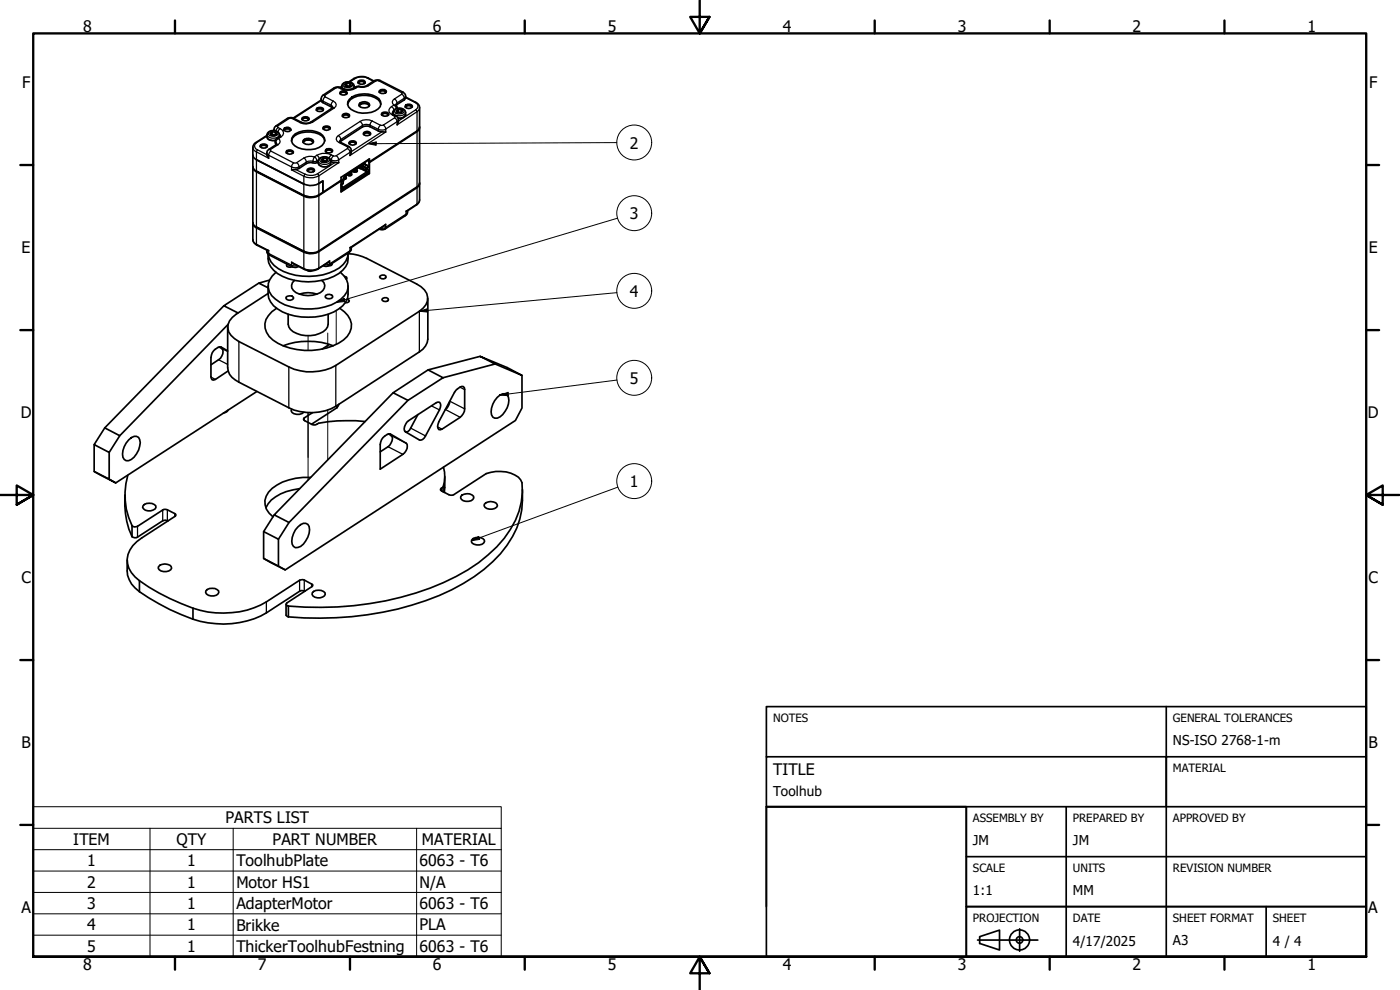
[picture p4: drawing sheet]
<svg xmlns="http://www.w3.org/2000/svg" width="420mm" height="297mm" viewBox="0 0 420 297" stroke-linecap="round" stroke-linejoin="round" font-family="sans-serif">
<!-- layer: Tweak Trail (ISO) -->
<path d="M98.4 99.9v4.4M100.9 93.2v10.2M92.5 100.7v4.4M92.5 123.8v20.2M98.4 123v15" fill="none" stroke="#000" stroke-width=".3"/>
<!-- layer: Visible (ISO) -->
<g fill="none" stroke="#000" stroke-width=".51">
<path d="M81.7 39.5l1 .2M85.2 39a1.48 1.48 0 0 1 2.1 0M85.3 39.1a1.25 1.25 0 0 1 1.9 0M85.4 38.4a1.12 1.12 0 0 1 1.8 .7 1.32 1.32 0 0 1-2-.3zM90.6 35.8a1.39 1.39 0 0 1 2.1 0M90.7 35.4a1.38 1.38 0 0 1 2.1 .3 1.36 1.36 0 0 1-2.2 0zM90.7 35.9a1.16 1.16 0 0 1 1.9 0M94.9 33a1.39 1.39 0 0 1 2.1 0M95 33.1a1.16 1.16 0 0 1 2 0M95.2 32.4a1.41 1.41 0 0 1 1.9 .4 1.18 1.18 0 0 1-1.1 .7 1.18 1.18 0 0 1-1.1-.7zM96.4 30l-8.4 5.4M97 38.6a1.39 1.39 0 0 1 2.1 0"/>
<path d="M97 38.7a1.16 1.16 0 0 1 2 0M97.2 38a1.47 1.47 0 0 1 1.9 .3 1.19 1.19 0 0 1-1.1 .8 1.19 1.19 0 0 1-1.1-.8zM99.9 32.2l-6.7 4.5a3.2 3.2 0 0 1-2.6 .1l-3-1.5-.9 .1-3.8 2.4a1.37 1.37 0 0 0-.7 1.4M102 28.1a1.39 1.39 0 0 1 2.1 0M102.1 27.6a1.29 1.29 0 0 1 2.1 .4 1.42 1.42 0 0 1-2.2 0zM102.1 28.1a1.25 1.25 0 0 1 2 0M102.6 26.4a1.88 1.88 0 0 1 1-1.8 1.88 1.88 0 0 1 2.1 .3l.4 .4 .2 1.1M102.6 26l-.4 .2M102.7 34.8a1.39 1.39 0 0 1 2.1 0M102.8 34.4a1.29 1.29 0 0 1 2.1 .4 1.32 1.32 0 0 1-2.2-.1zM102.8 34.9a1.25 1.25 0 0 1 2 0M104.1 25.8v-.9l-.7 .5 .4 .5 .9 .1 .7-.4-.3-.5v.7"/>
<path d="M104.1 24.9l1 .2M104.3 31.3a5 5 0 0 1 5.7-2.7 5.5 5.5 0 0 1 4 1.9l.3 .8M104.8 29.8a7.1 7.1 0 0 1 8.9-.2 2.19 2.19 0 0 1-1.1 3.7 7.1 7.1 0 0 1-8-1.2l-.3-.7 .1-.9zM105 25.8l-1.2 .1M107.4 24.8a1.48 1.48 0 0 1 2.2 0M107.5 24.4a1.38 1.38 0 0 1 2.1 .4 1.34 1.34 0 0 1-2.2 0zM107.5 24.9a1.21 1.21 0 0 1 2 0M107.7 25.9h-.6a4.5 4.5 0 0 1-5.4 .2l-1.4 .2-3.3 2.3a1.41 1.41 0 0 0-.1 2.2l2.9 1.6M107.8 25.9a2.93 2.93 0 0 0 2.2-.2l2.3-1.5 1.4-.2 7.3 3.7a1.48 1.48 0 0 1 .3 2.3l-2.4 1.6M107.8 31.2a1.93 1.93 0 0 1 3.1 .3 1.97 1.97 0 0 1-3.1 .2zM107.8 31.7a2.08 2.08 0 0 1 3.1 0M107.8 31.8a1.84 1.84 0 0 1 3 0"/>
<path d="M109.2 39.8a1.29 1.29 0 0 1 2.1 .4 1.42 1.42 0 0 1-2.3 0zM112.2 24.3l-1.7-.9a4.7 4.7 0 0 0-4.3 .1l-1.5 1.1M113.8 27.6a1.39 1.39 0 0 1 2.1 0M113.9 27.2a1.32 1.32 0 0 1 2.1 .3 1.36 1.36 0 0 1-2.2 0zM113.9 27.7a1.16 1.16 0 0 1 1.9 0M114.5 34.4a1.45 1.45 0 0 1 2.1 0M114.6 34a1.38 1.38 0 0 1 2 .3 1.34 1.34 0 0 1-2.1 0zM114.6 34.5a1.21 1.21 0 0 1 2 0M115.8 39.6h-.5a6.5 6.5 0 0 1-4.2-1.6l-1.2-.2-1.1 .3-6.8 4.5M117.7 34l.2 .3a1.94 1.94 0 0 1 1.3 3.2M117.9 34.3a1.79 1.79 0 0 1 2.6-1.8 1.58 1.58 0 0 1 1.2 2 1.58 1.58 0 0 1-2.2 1M117.9 34l-.1 .1"/>
<path d="M118.7 31.5l.2 .1M118.8 31.6l.4 .9M119.5 33.6v-.8l-.6 .5 .3 .5 .9 .1 .7-.4-.3-.6v.8M119.5 32.8l1 .1M120.4 33.7l-.9-.1-.2 .2M121.6 32.1a1.45 1.45 0 0 1 2.2 0M121.7 32.2a1.16 1.16 0 0 1 1.9 0M121.7 29.1l3.1 1.6a1.75 1.75 0 0 1 1.1 1.6v5.7l-.3 .9-14.9 9.7M121.9 31.5a1.41 1.41 0 0 1 1.9 .3 1.15 1.15 0 0 1-1.1 .8 1.15 1.15 0 0 1-1.1-.8zM125.9 38.3v16.5l-.3 .9-29.9 19.6a4.9 4.9 0 0 1-4.5 .1M125.9 38.1l-.3 1-.4 .4-14.3 9.3M75.9 46.5l.4 1 .7 .4 14.2 7.3a5.4 5.4 0 0 0 5.7-.9v3.4"/>
<path d="M77.1 51.4l14.1 7.3M78.1 44a1.39 1.39 0 0 1 2.1 0M78.2 44.1a1.25 1.25 0 0 1 1.9 0M78.3 43.4a1.52 1.52 0 0 1 2 .3 1.23 1.23 0 0 1-1.1 .7 1.23 1.23 0 0 1-1.2-.7zM80.1 40.6l-3.7 2.4-.5 .8 .1 6.7 .3 .5 .7 .4 14.2 7.3M81.7 40.4v-.9l-.7 .5 .3 .5 1 .1 .7-.4-.3-.5v.7M82.5 40.4l-1.1 .1M83.1 43.2l-2.4 1.6a1.73 1.73 0 0 0-.1 2.7M83.1 41.5l-.5 .9 .3 1M83.9 41a1.88 1.88 0 0 0-1.1-1.8 1.88 1.88 0 0 0-2 .3 1.48 1.48 0 0 0-.6 1.8 1.48 1.48 0 0 0 1.6 .9l.8-.1M83.9 40.7l.1 .2M84.1 40.8l-1 .7"/>
<path d="M85.9 45.8a1.29 1.29 0 0 1 2.1 0M86 45.9a1.16 1.16 0 0 1 1.9 0M86.1 45.2a1.44 1.44 0 0 1 2 .4 1.21 1.21 0 0 1-1.2 .7 1.21 1.21 0 0 1-1-.8zM87.5 42.3a3.4 3.4 0 0 1 3-2.5 6.7 6.7 0 0 1 6.7 1.7l.3 .8M88 40.8a7.1 7.1 0 0 1 8.8-.2 2.14 2.14 0 0 1-1 3.6 7.4 7.4 0 0 1-8-1.1l-.3-.8 .1-.8zM90.9 42.2a1.94 1.94 0 0 1 3.2 .3 1.98 1.98 0 0 1-3.2 .2zM90.9 42.7a2.08 2.08 0 0 1 3.1 0M91 42.8a1.84 1.84 0 0 1 3 0M91.2 58.7l2.5 .4M92.2 51.2a1.48 1.48 0 0 1 2.2 0M92.3 50.8a1.29 1.29 0 0 1 2.1 .4 1.12 1.12 0 0 1-1.2 .5 1.12 1.12 0 0 1-.9-.9zM92.3 51.3a1.34 1.34 0 0 1 2 0"/>
<path d="M95.5 48.5a1.89 1.89 0 0 1-2.3 .3l-1.3 .3a5.5 5.5 0 0 1-3.8 1.8l-.6 .1M95.7 47.7a2.45 2.45 0 0 1 3.4 0 1.55 1.55 0 0 1 0 1.8 1.55 1.55 0 0 1-1.7 .6 1.55 1.55 0 0 1-1.7-.6 1.55 1.55 0 0 1 0-1.8zM96.9 57.7a5.4 5.4 0 0 1-5.7 1M97.1 48.2v-.8l-.6 .5 .3 .5 .9 .1 .7-.4-.4-.6v.8M97.1 47.4l.9 .1M97.7 45.4a1.39 1.39 0 0 1 2.1 0M97.7 45.5a1.16 1.16 0 0 1 2 0M97.9 44.8a1.41 1.41 0 0 1 1.9 .3 1.14 1.14 0 0 1-1.1 .8 1.14 1.14 0 0 1-1-.8zM98 48.3l-.9-.1-.3 .2M99.3 48.4l.6 .3 1.8 .1M101.9 42.5l2.8 1.5a1.88 1.88 0 0 1 .3 2.7M102.4 54.3l-6.7 4.4a5.1 5.1 0 0 1-4.5 .2l-14.2-7.4-.7-.4-.4-.9 .1 17.1 1 .8 14.2 7.3"/>
<path d="M102.4 56.4l.2 .3 .4-.3M102.4 54.4l.2 .1v.9M102.4 57.2l.2 .1M102.7 55.9l-.3 .2M103.4 52.6l-.8 1.9M103.7 53.1l-.7 1.4v.5l-.6 .5 .6-.5M103.7 53.1l.2 .5-.5 .1M104.5 52.4l.3 .4M104.8 43a1.39 1.39 0 0 1 2.1 0M104.8 43.2a1.16 1.16 0 0 1 2 0M105 42.5a1.41 1.41 0 0 1 1.9 .3 1.19 1.19 0 0 1-1.1 .7 1.19 1.19 0 0 1-1.1-.7zM105.1 52l-.3 .8-.5-.3"/>
<path d="M105.2 51.9l.3 .2v.4l-.3 .2-.3-.1M106.1 51.3l.3 .4-.4-.3M106.8 50.9l-.4 .8M106.9 50.8l.2 .2 .1 .4-.4 .2-.2-.1M107.8 50.2l.3 .4-.5-.3M108.5 49.8l-.4 .7 2 1 .2 .4-.3-.8-1.2-.6M108.5 49.8l.3 .1v.4l-.3 .2-.3-.1M108.8 49.6l.8 .4v.3l.4 .2 .3-.2v-.6M108.8 50l1.6 .8-.4 .3M109.1 40.2a1.39 1.39 0 0 1 2.1 0M109.2 40.4a1.16 1.16 0 0 1 1.9 0M109.3 49.2l1 .5-.9-.5"/>
<path d="M109.5 49.3v-.2l-5.8 3.8v.2M110.1 51.5l-7.2 4.7M110.3 51.9l-7.3 4.7-.3-.7-.3-.2M110.3 50.3l.4-.3-.7 .5M110.4 50.8l.3 .6-.4 .3M110.6 47.9h.1M110.7 52l.2 .1-8.5 5.5-.2-3.4M110.7 48.5l.2-.8-8.5 5.5v.9l-5.5 3.6M110.7 48.7l.2 3.4M110.7 51.4v.5l-8.1 5.4v-.6M110.7 50v-2.1l-7.2 4.7M125.9 55l-.3 .9-.4 .4-29.5 19.2a5.1 5.1 0 0 1-4.5 .2l-14.2-7.3-1.1-1v-.5"/>
<path d="M125.9 55v5.4l-.9 1.1-3.1 1.9M75.9 67v4.9a1.95 1.95 0 0 0 1.1 1.6l3.6 1.7M77.1 68.2l14.1 7.2M80.1 75a1.28 1.28 0 0 0 .7 1.5l6.9 3.6a1.92 1.92 0 0 0 1.9-.2M86.2 79.2l-.2 .4a1.13 1.13 0 0 0 1.7 .4M91.2 75.4l2.2 .5M98.9 78.3l-3.3 2.3a4.5 4.5 0 0 1-4.3 .2l-3.8-2.1M99.7 79l-.3 .6-.9 .1M104.5 76a6.2 6.2 0 0 1-4.3 6.9 18.5 18.5 0 0 1-16.9-.8 5.9 5.9 0 0 1-2.8-5.9M104.5 75.9a5.9 5.9 0 0 1-4.1 5.3 18.8 18.8 0 0 1-16.8-.6 5.7 5.7 0 0 1-3.1-4.3M104.5 76.1a14.3 14.3 0 0 1 5.5 1.4l15 7.7a4.9 4.9 0 0 1 3.3 5.1l-.5 1.1-1.9 2-25.1 16.3a15.6 15.6 0 0 1-14.1 .4l-15-7.6a5.1 5.1 0 0 1-3.2-5.2l.4-1 2-2 9.6-6.2M105.4 74.2a1.24 1.24 0 0 1-.6 1.5l-6.1 3.9a1.69 1.69 0 0 1-1.7 .1"/>
<path d="M115.8 67.3l-10.5 7h-.3M122.3 63.2a1.4 1.4 0 0 1-.6 1.5l-6.1 4-.9 .2-.9-.1M67.2 91.7l-35.8 36.7 4.5 2.3 32.6-33.4M77.7 84.9l-10.5 6.8 4.2 2.2M80.5 85.8a6.8 6.8 0 0 0 4.3 7.8 18.8 18.8 0 0 0 16.9-.9 6.2 6.2 0 0 0 2.8-6.9M80.8 84.1l-3.1 .8 2.8 1.4M82.8 81.7a5 5 0 0 0-2 5.9 11.2 11.2 0 0 0 8.5 4.9 17.4 17.4 0 0 0 13.1-2.8 4.7 4.7 0 0 0-.2-8M83 92.5a6.3 6.3 0 0 0-3.4 6 6.7 6.7 0 0 0 3.8 4.5 19.6 19.6 0 0 0 19.7-1 5.1 5.1 0 0 0 .2-8.5l-1.3-1M86 89a1.73 1.73 0 0 1 2.1 .2v.4a1.39 1.39 0 0 1-2.3-.2zM86.5 94.3v3a3.4 3.4 0 0 0 2.6 2.8 8.6 8.6 0 0 0 8.7-1.2l.5-.8 .2-.8v-3M88.4 84.1a2.1 2.1 0 0 0 .4 3.7 7.5 7.5 0 0 0 8.1-.6 1.98 1.98 0 0 0-.3-3.1M89.9 88.3a8 8 0 0 1 5.2 0"/>
<path d="M92.1 81.1l1.1 .3 .5-.2M97.7 88.6a1.53 1.53 0 0 1 2.1 .2v.4a1.42 1.42 0 0 1-2.2-.2zM103.4 82.9l.5 .2 .2 .4-.2 .3M104.2 89.8l.6 .5-.2 .3-1 .3M114.2 82.7l1.1-.2 .5 .3 .1 .4a1.12 1.12 0 0 1-2-.2zM114.9 89.5l1.1-.2 .5 .3 .1 .4a1.12 1.12 0 0 1-2-.2zM128.4 89.5v12.3a5 5 0 0 1-2.5 3.8l-25.1 16.3a15.6 15.6 0 0 1-14.1 .5l-15-7.7a5.3 5.3 0 0 1-3.4-4.4v-12.1M65.8 104.1l.7 .5a2.4 2.4 0 0 1-.9 3.3l-2.3 1.6M68.3 105.3l-1.9-1.2a3.3 3.3 0 0 0-3.1 3.2v5.7l.4 1 .9-.2 3.9-2.5M77.1 117.5l-42.4 27.4M85 103.7a21.9 21.9 0 0 1 15 0M98.8 103.4l-2.2 1.4"/>
<path d="M118 117.8l10.5-6.8 4.5 2.3-10.6 6.8zM118 117.8l-35.7 36.7 4.4 2.3-3.1 5M136.8 117.1a2.53 2.53 0 0 1 2.3-1.1l.3 .9v5.8a3.5 3.5 0 0 1-1.3 2.5l-5.4 3.6-1 .1a1.95 1.95 0 0 1 0-2.4zM144.1 106.9l-15.6 4.1M148.6 109.2l8.1 3.4-4.5-2.3-8.1-3.4 4.5 2.3-15.6 4.1M149.2 119.2a2.03 2.03 0 0 1 3-.7 5 5 0 0 1-1.3 5.9 2.12 2.12 0 0 1-3 .7 5.1 5.1 0 0 1 1.3-5.9zM156.7 112.6v9.8l-2 3.8-69.1 44.8-6.5-3.4M28.3 133.4v8.1l4.5 2.2v-8M31.4 128.4l-3.1 5 4.5 2.3 3.1-5M38.6 132a2.12 2.12 0 0 1 3-.8 3.7 3.7 0 0 1 0 3.9 5.3 5.3 0 0 1-3 3.1h-.8a2.33 2.33 0 0 1-.9-3l.9-2.2zM68.5 123l-.3 .4-1.1 .5M87.5 122.8l-.1 .4a2.52 2.52 0 0 0 3.8 .5"/>
<path d="M93.8 123.8l-2.7 1.9v.3l.3 .2 2.3 1.2a1.79 1.79 0 0 0 1.9-.4 47 47 0 0 1 13.9-.5M101.1 121.7v.7M101.1 122.4l-7.6 4.9M101.7 121.3l-.6 1.1M114.9 131.3a2.53 2.53 0 0 1 2.3-1.1l4.7 2.8a2.4 2.4 0 0 1-1 3.3l-6.8 4.5v-7.5l.4-1.4zM116.6 130.2l.7 .5a2.44 2.44 0 0 1-.8 3.3l-2.4 1.6M121.5 129.4l.6 .3M122.1 126.7l8.8-5.9 1-.1a1.84 1.84 0 0 1 0 2.3l-4.2 7.8a1.62 1.62 0 0 1-1.8 1.2l-4.2-2.4a1.64 1.64 0 0 1 0-2.3zM122.4 120.1l-35.7 36.7M125.4 124.4l-2.5 4.7-1 .6M135 120.4a3.8 3.8 0 0 1-1.3 2.5M28.3 141.5l6.4 3.4-1.9-1.2"/>
<path d="M37.5 148.5a26.4 26.4 0 0 0 2.1 12.5M38.4 142.6a21.3 21.3 0 0 0 1.2 15.1M39.6 157.7a1.33 1.33 0 0 0 1.7 .2l7.9-5.1 1 .2 2.6 1.4-.3 .5-10 6.5a7.5 7.5 0 0 0-3.8 9.1l.7 1.3 2.4 2.4M39.6 157.7v3.3M43.3 151.4a2.95 2.95 0 0 1 3.4 .4l.1 .5a2.43 2.43 0 0 1-4 0zM50.4 156.3a1.5 1.5 0 0 0-1.6 0l-7.5 4.8a1.45 1.45 0 0 1-1.7-.1M79.1 159.5v8.1l6.5 3.4M82.3 154.5l-3.2 5 4.5 2.3v8M89.4 158.1a1.9 1.9 0 0 1 3.4-.1 5.9 5.9 0 0 1-3.4 6.3h-.8a2.33 2.33 0 0 1-.9-3l.9-2.3zM89.9 146.6a13.4 13.4 0 0 0-9.4 4.6l-.7 1.1M93.2 143.2a17.4 17.4 0 0 0-11.5 3.3 5.1 5.1 0 0 0 .2 8.6M133 146.2l-.5 .3-.3 .6 2.5 1.3 1.1 .2 10.1-6.5a10.9 10.9 0 0 1 9.7 1.1l1.1 1.6a22.7 22.7 0 0 1-5.4 16.7 46.5 46.5 0 0 1-18.2 13.3 96.3 96.3 0 0 1-46.5 7"/>
<path d="M133 146.2v1.4M133.1 140.2a10.2 10.2 0 0 1-.1 6M133.5 143l-.2 4.8M138.7 148.5a2.95 2.95 0 0 1 3.4 .4l.1 .5a2.36 2.36 0 0 1-4 0zM145.4 151.3a2.61 2.61 0 0 1 3.8 0l.1 .5a2.43 2.43 0 0 1-4 0zM156.8 146.9a25.5 25.5 0 0 1-8.9 21.6 62.4 62.4 0 0 1-28.5 14.2 102.6 102.6 0 0 1-32.8 2.4M38.2 168.1a9.2 9.2 0 0 0 1.3 7.1l2.3 2.3M41.8 174.2a63.8 63.8 0 0 0 16.1 8.3M41.8 177.5a70.2 70.2 0 0 0 16.1 8.3M41.8 174.2v3.3M48 169.6a2.85 2.85 0 0 1 3.4 .4l.1 .5a2.43 2.43 0 0 1-4 0l.1-.5zM61.8 177.3a2.76 2.76 0 0 1 3.8 0l.1 .5a2.36 2.36 0 0 1-4 0z"/>
<path d="M91.5 177.4l-.6-.2-1 .2-10 6.5a27.4 27.4 0 0 1-22 1.9M94.1 177.5a2.95 2.95 0 0 1 3.4 .3l.1 .6a2.36 2.36 0 0 1-3.9 0v-.6zM142 161.6a2.75 2.75 0 0 1 3.4 .4v.5a2.4 2.4 0 0 1-3.9 0v-.5zM57.9 182.5v3.3M85.9 181.3v3.3l.7 .5M86.6 181.8l-.7-.3 .2-.6 7.5-4.9 .3-.6-2.6-1.4-1.4 .1-10 6.5a27.4 27.4 0 0 1-22 1.9M86.6 181.8v3.3"/>
</g>
<!-- layer: Visible Narrow (ISO) -->
<g fill="none" stroke="#000" stroke-width=".38">
<path d="M80.9 39.5l1-.3a1.17 1.17 0 0 1 1.5 1 1.82 1.82 0 0 1-2.9-.1zM82.2 38.8l.2 .4M82.9 37.8h.5M83.4 37.8l-.2 .2 .2 .3M83.4 38.3l-.6 1M83.4 38.3l.7 .3M84.1 38.6a1.33 1.33 0 0 1 1 1.1 1.33 1.33 0 0 1-.8 1.4M84.1 38.6l-.7 .9M86.2 35.5h.6M86.8 35.5h.8M86.8 35.5l-3.4 2.3M87.6 35.5l2.5 1.3"/>
<path d="M88.1 35.5h-.5M90.6 36.8h-.5M93.2 36.7h.6M93.8 36.7a4 4 0 0 1-3.7 .1M96.4 29.6l.5 .7M96.4 30.2l-8.2 5.3M96.9 30.3l2.5 1.2v.6M96.9 30.3v.5M97 28.6h.5M97.5 28.6l-.2 .2 .3 .3M97.6 29.1l-.4 .3-.3 .9M97.6 29.1l2.4 1.2"/>
<path d="M99.7 32.4h.6M100 30.3l.6 .5 .3 .6-.1 .5-.5 .5M100 30.3a.9 .9 0 0 0-.2 1.6l.1 .3M100.3 32.4l-6.5 4.3M100.3 26.3h.6M100.9 26.3h.8M100.9 26.3l-3.4 2.3M101.7 26.3l.7 .4M102.2 26.3h-.5M102.6 25.8a2.13 2.13 0 0 0 3.7 0M102.6 26.2l-.3 .1M102.8 26.6l-.4 .1"/>
<path d="M103 25.2a1.67 1.67 0 0 1 2.9 .4 1.82 1.82 0 0 1-3-.1zM106.2 26.5h.5M106.2 23.5l.3 .1M106.5 23.6l-1.5 1M106.7 26.5a4.8 4.8 0 0 1-4.3 .2M107.8 25.9l-.9 .1M108.1 36.4l-6.6 4.3M108.8 38.1v-.5l-6.5 4.2v.5M110 25.7h.6M110.3 23.5a4.3 4.3 0 0 0-3.8 .1M110.5 23.4l-.2 .1 1.8 .9M110.6 25.7a3.8 3.8 0 0 1-3.2 .3l-.7 .5"/>
<path d="M111.1 38v-.4l2.4 1.2M111.7 36.3a3.9 3.9 0 0 0-3.6 .1M111.7 36.3l-.6 .8v.5a2.43 2.43 0 0 0-2.3 0l-.1-.4-.6-.8M111.7 36.3l2.5 1.3M112.3 24.2l.5 .1M112.8 24.3l-2.2 1.4M113.5 38.8v.5M113.7 24.2l-.9 .1M113.7 24.2l6.8 3.6M114.1 24.2h-.4M114.2 37.6l-.6 .7-.1 .5M114.6 39.5l-9.2 6"/>
<path d="M115.1 37.5l.6 .8 .1 .4M115.1 37.5l-.9 .1M115.8 38.7a2.3 2.3 0 0 1-2.3 .1M115.8 38.7v.9l-10.8 7.1v-1M117.5 32l-.8 1 .1 .6 1 .9M117.5 32l.4 .2 .3 .8M117.8 34.5l.6 .3M117.9 33.7a2.24 2.24 0 0 0 3.8 0M118 33.5l-.3 .5M118.2 34.5h-.4M118.4 34.8l.2 .3-.2 .3M118.4 29.7a1.03 1.03 0 0 0-.7 .9 1.03 1.03 0 0 0 .5 .9l-.7 .5"/>
<path d="M118.4 29.7l.7 .7v.5l-.4 .6M118.4 35.4l.4 .2 .4 .9M118.4 33.1a1.65 1.65 0 0 1 2.9 .5 1.78 1.78 0 0 1-2.9-.2zM118.4 35.4l-3.3 2.1M118.8 34.8h-.4M118.8 34h.1M118.9 31.6l-.7-.1 .7 1.1M119.2 36.5l-3.4 2.2M119.2 32.4v.1M119.6 35.9l-.4 .6M120.5 27.8l.2 .2-.1 .2M120.6 28.2l.4 .4 .3 .8"/>
<path d="M120.6 28.2l-2.2 1.5M121 27.7l-.5 .1M121.3 29.4l-2.2 1.5v.5M121.3 29.4v.6M121.7 28.9l-.4 .5M121.7 34.3a1.94 1.94 0 0 1-2.3 1.1M121.7 29.3l2.8 1.4M124.5 30.7l.6 .4a1.16 1.16 0 0 1-.3 1.8M124.5 30.7h.3M124.8 32.9l.4 .6M124.8 32.9l-5.2 3.4M125.2 33.5v5.8"/>
<path d="M125.2 39.5v16.6M125.2 33.5l-6 4v-1M125.9 32.3v.5l-.7 .7M75.9 44.2l.4 1 .7 .4M76.8 42.8h.2M77 45.6l3.6 1.9v-.9l6.9 3.5v.9l3.7 1.9v5.8M77 45.6v5.8M77 51.5v16.6M77 42.8a1.15 1.15 0 0 0-.6 1.2 1.15 1.15 0 0 0 .9 .9M77.3 44.9l-.3 .7M77.3 44.9l2.8 1.5M80.1 40.4a2.13 2.13 0 0 0 3.8 0"/>
<path d="M80.1 41.1a1.81 1.81 0 0 0 2.6 1M80.1 40.8l-3.1 2M80.7 44.8h.5M81.2 44.8l-.1 .3 .2 .2M81.3 45.3l-.6 .8-.1 .5-.5-.7M81.3 45.3l6.8 3.6M82.6 42.4l.2 .8M82.9 43.4h.5M83.1 41.5l.5 .1M83.4 43.4l-2.2 1.4M83.6 41.6l.5 .9-.7 .9M83.6 41.6l-.7 .7 .2 .9"/>
<path d="M83.8 41.1h.5M83.8 40.1l.3 .7M84.3 41.1l-.7 .5M88.1 48.9l-.5 .7-.1 .5a2.43 2.43 0 0 0 2.3-.1M88.1 48.9h.5a1 1 0 0 1 1.2 1.1M88.7 50.8l2.8 1.4M89.8 50v.5M91.2 47.4l.4 .3 .3 .9 .6-.2h1.4M91.2 58.9v16.5M91.2 47.4l-2.2 1.4M91.5 52.2a4.3 4.3 0 0 0 3.8-.1l.4 .7a4.9 4.9 0 0 1-4.5 .1zM91.9 49.1v-.5l-2.1 1.4"/>
<path d="M93.9 48.4v.5M94.4 47.1a3.8 3.8 0 0 0-3.2 .3M94.4 47.1l.3 .3 .4 .8-.7 .3-.5-.1M94.4 47.1l-.5 1.3M95.1 46.6l.3 .2 .4 .8M95.1 46.6l-.7 .5M95.5 48.3a2.39 2.39 0 0 0 3.6 .5l.2-.5M95.5 48.9a2.13 2.13 0 0 0 3.8 0M95.6 48l-.5 .2v.6M95.7 58.7v16.6M96.3 47.4a1.66 1.66 0 0 1 2.6 .8 1.78 1.78 0 0 1-3-.2zM99.2 47.9l.2 .1"/>
<path d="M99.4 48v.5M99.4 46.5a4.9 4.9 0 0 0-4.3 .1M99.4 46.5l-.6 1M99.4 46.5l.7 .3M100.1 46.8l-.7 1.2M100.5 48.8l-5.2 3.3M100.9 46.7l.4 .3 .4 .9a2.41 2.41 0 0 1-2.3 .1M100.9 46.7l-.8 .1M101.5 40.7l-.5 .5-.1 .6 .3 .5 .6 .5M101.5 40.7a1.1 1.1 0 0 1 .4 1.8M101.8 42.8l2.5 1.3M102.2 42.7l-.4 .1"/>
<path d="M103.4 53.6l.1 .2M103.7 53.1h.1M103.8 53.4v.2zM104.3 44.6l.7 .7v.4M104.3 44.1l.2 .2-.2 .3M104.3 44.6l-3.4 2.1M104.7 44l-.4 .1M105 45.7l-3.3 2.2v.9l-6 4v5.7M105.4 45.1l-.4 .6M105.4 52.3v.3zM105.5 52.1h-.3v.6M107.1 51.2v.3z"/>
<path d="M107.1 51h-.2l-.1 .6M108.8 50.2v.2zM108.8 49.9l-.3 .1v.5M125.2 56.3v4.9M125.9 60v.4l-.7 .8M75.9 71.9l.4 1 .7 .4M77 73.3l3.6 1.9v.9l6.9 3.5v-.9l3.7 1.9M77 68.4v4.9M77 73.3v.2M80.1 75.4l.7 1.1M89.2 79.7l-1.7-.1 .2 .5M89.5 79.9h.1"/>
<path d="M91.2 75.7v4.9M97.3 79.5l1.6-.3-.2 .4M105.4 74.6l-.6 1.1M114.2 68.5l1.1-.1 .5-.2-.2 .5M122.3 63.6l-.6 1.1M125.2 61.2l-3.3 2.2v.8l-6.1 4v-.9l-10.8 7v.9l-6.1 4v-.9l-3.2 2.1v-4.9M125.2 61.2l-.2 .3M91.2 80.6a5.2 5.2 0 0 0 4.5-.2l-.1 .2M91.2 80.6l.1 .2M125.9 93.4v12.2M63.3 113.1l1.3 .7M65.6 107.9l2.7 1.4"/>
<path d="M66.3 104.1h.1M66.5 104.6l1.8 .9M71.7 102.5v12.2M86.7 110.1v12.3M100.8 109.7v12.2M138 116.2l1.4 .7M91.3 125.4v.8M116.5 134l4.4 2.3M117.1 130.2h.1M117.3 130.7l4.6 2.3M123.3 128.4l4.4 2.4M129.5 121.8l2.4 1.2"/>
<path d="M131.3 128.1l1.4 .7M133.7 122.9l4.4 2.3M135 120.4l4.4 2.3M41.3 157.9v3.2M48.8 153v3.3M50.2 153v3.3M52.5 154.1v.9M132.5 146.5v.7M89.9 174.1v3.3M91.3 174v3.3M93.5 175.2v.9M79.9 180.6v3.3"/>
</g>
<g fill="#000">
<circle cx="77.3" cy="51.5" r=".19"/>
<circle cx="77.3" cy="68.3" r=".19"/>
<circle cx="91.2" cy="75.4" r=".19"/>
</g>
<!-- layer: Visible (ISO) -->
<circle cx="80.1" cy="46.4" r=".25" fill="#000"/>
<!-- layer: Symbol (ISO) -->
<g fill="none" stroke="#000" stroke-width=".3">
<path d="M110.4 43.1l2.5-.5v1zM185.1 42.8l-74.7 .3M185.4 65.5l-84.4 25.2M101 90.7l2.3-1.2 .2 1zM125.9 93.4l2.4-.8 .1 1zM185.2 87.8l-59.3 5.6M150.1 118.5l2.4-.8 .1 1zM185.2 114l-35.1 4.5M185.4 146.2l-43.9 16M141.5 162.2l2.1-1.2 .4 .8zM10 248.5v-6.5h140.4v6.5M10 248.5h140.4v6.4"/>
<path d="M10 248.5v38.6h140.4v-32.2M10 254.9h140.4M45 248.5v38.6M70 248.5v38.6M125 248.5v38.6M10 261.4h140.4M10 267.8h140.4M10 274.2h140.4M10 280.6h140.4"/>
<circle cx="190.3" cy="42.8" r="5.2"/>
<circle cx="190.3" cy="64" r="5.2"/>
<circle cx="190.3" cy="87.3" r="5.2"/>
<circle cx="190.3" cy="113.4" r="5.2"/>
<circle cx="190.3" cy="144.4" r="5.2"/>
</g>
<!-- layer: Border (ISO) -->
<g fill="none" stroke="#000" stroke-width=".7">
<path d="M52.5 6.1v3.9M105 6.1v3.9M157.5 6.1v3.9M210 0v10l-2.9-4.9h5.8l-2.9 4.9 2.9-4.9M262.5 6.1v3.9M315 6.1v3.9M367.5 6.1v3.9M6.1 49.5h3.9M410 49.5h3.9M6.1 99h3.9M410 99h3.9M0 148.5h10l-5-2.8v5.7l5-2.9-5 2.9"/>
<path d="M420 148.5h-10l5-2.8v5.7l-5-2.9 5 2.9M6.1 198h3.9M410 198h3.9M6.1 247.5h3.9M410 247.5h3.9M10 287.1v-277.1h400v277.1h-400h400M52.5 287.1v3.8M105 287.1v3.8M157.5 287.1v3.8M212.9 292l-2.9-4.9 2.9 4.9h-5.8l2.9-4.9v9.9M262.5 287.1v3.8M315 287.1v3.8"/>
<path d="M367.5 287.1v3.8"/>
</g>
<!-- layer: Title (ISO) -->
<g fill="none" stroke="#000" stroke-width=".51">
<path d="M350 212v15.1M230 227.1v-15.1h180v15.1M230 227.1h120v14.9h-120zM350 227.1h60v14.9h-60zM230 242h60v45.1h-60zM290 257h120M320 242v45.1M350 242v45.1M410 242v30h-120v-30h-60v30M290 272h120v15.1h-120zM306 278.7v6.7M380 272v15.1"/>
<path d="M293.4 282.1h18.1M294 281l6-1.9v5.9l-6-1.9z"/>
<circle cx="306" cy="282" r="3"/>
<circle cx="306" cy="282" r=".98"/>
</g>
<!-- layer: Symbol (ISO) -->
<path d="M110.4 43.1l2.5-.5v1zM101 90.7l2.3-1.2 .2 1zM125.9 93.4l2.4-.8 .1 1zM150.1 118.5l2.4-.8 .1 1zM141.5 162.2l2.1-1.2 .4 .8z" fill="#000"/>
<g font-size="4.8">
<text x="25" y="9.6">8</text>
<text x="77.4" y="9.6">7</text>
<text x="129.9" y="9.6">6</text>
<text x="182.4" y="9.6">5</text>
<text x="234.9" y="9.6">4</text>
<text x="287.5" y="9.6">3</text>
<text x="339.9" y="9.6">2</text>
<text x="392.4" y="9.6">1</text>
<text x="6.6" y="26.5">F</text>
<text x="410.9" y="26.5">F</text>
<text x="189" y="44.6">2</text>
<text x="189" y="65.8">3</text>
<text x="6.5" y="76.1">E</text>
<text x="410.8" y="76.1">E</text>
<text x="189" y="89">4</text>
<text x="189" y="115.1">5</text>
<text x="6.2" y="125.5">D</text>
<text x="410.5" y="125.5">D</text>
<text x="189" y="146.1">1</text>
<text x="6.4" y="175.1">C</text>
<text x="410.7" y="175.1">C</text>
<text x="6.4" y="224.5">B</text>
<text x="410.7" y="224.5">B</text>
<text x="232" y="232.5">TITLE</text>
<text x="67.6" y="247.1">PARTS LIST</text>
<text x="22" y="253.5">ITEM</text>
<text x="53" y="253.5">QTY</text>
<text x="81.8" y="253.5">PART NUMBER</text>
<text x="126.6" y="253.5">MATERIAL</text>
<text x="26.2" y="259.9">1</text>
<text x="56.2" y="259.9">1</text>
<text x="70.9" y="260">ToolhubPlate</text>
<text x="125.9" y="259.9">6063 - T6</text>
<text x="26.2" y="266.4">2</text>
<text x="56.2" y="266.3">1</text>
<text x="70.9" y="266.4">Motor HS1</text>
<text x="125.9" y="266.4">N/A</text>
<text x="6.4" y="274.1">A</text>
<text x="26.2" y="272.8">3</text>
<text x="56.2" y="272.7">1</text>
<text x="70.9" y="272.8">AdapterMotor</text>
<text x="125.9" y="272.8">6063 - T6</text>
<text x="410.7" y="274.1">A</text>
<text x="26.2" y="279.1">4</text>
<text x="56.2" y="279.1">1</text>
<text x="70.9" y="279.3">Brikke</text>
<text x="125.9" y="279.1">PLA</text>
<text x="26.2" y="285.6">5</text>
<text x="56.2" y="285.6">1</text>
<text x="70.9" y="285.7">ThickerToolhubFestning</text>
<text x="125.9" y="285.6">6063 - T6</text>
<text x="25" y="290.9">8</text>
<text x="77.4" y="290.9">7</text>
<text x="129.9" y="290.9">6</text>
<text x="182.4" y="290.9">5</text>
<text x="234.9" y="290.9">4</text>
<text x="287.5" y="290.9">3</text>
<text x="339.9" y="290.9">2</text>
<text x="392.4" y="290.9">1</text>
</g>
<g font-size="4.1">
<text x="352" y="223.6">NS-ISO 2768-1-m</text>
<text x="232" y="238.7">Toolhub</text>
<text x="292" y="253.5">JM</text>
<text x="322" y="253.5">JM</text>
<text x="292" y="268.5">1:1</text>
<text x="322" y="268.5">MM</text>
<text x="322" y="283.7">4/17/2025</text>
<text x="352" y="283.6">A3</text>
<text x="382" y="283.7">4 / 4</text>
</g>
<g font-size="3.4">
<text x="232" y="216.6">NOTES</text>
<text x="352" y="216.6">GENERAL TOLERANCES</text>
<text x="352" y="231.6">MATERIAL</text>
<text x="292" y="246.6">ASSEMBLY BY</text>
<text x="322" y="246.6">PREPARED BY</text>
<text x="352" y="246.6">APPROVED BY</text>
<text x="292" y="261.6">SCALE</text>
<text x="322" y="261.6">UNITS</text>
<text x="352" y="261.6">REVISION NUMBER</text>
<text x="292" y="276.6">PROJECTION</text>
<text x="322" y="276.5">DATE</text>
<text x="352" y="276.6">SHEET FORMAT</text>
<text x="382" y="276.6">SHEET</text>
</g>
</svg>
